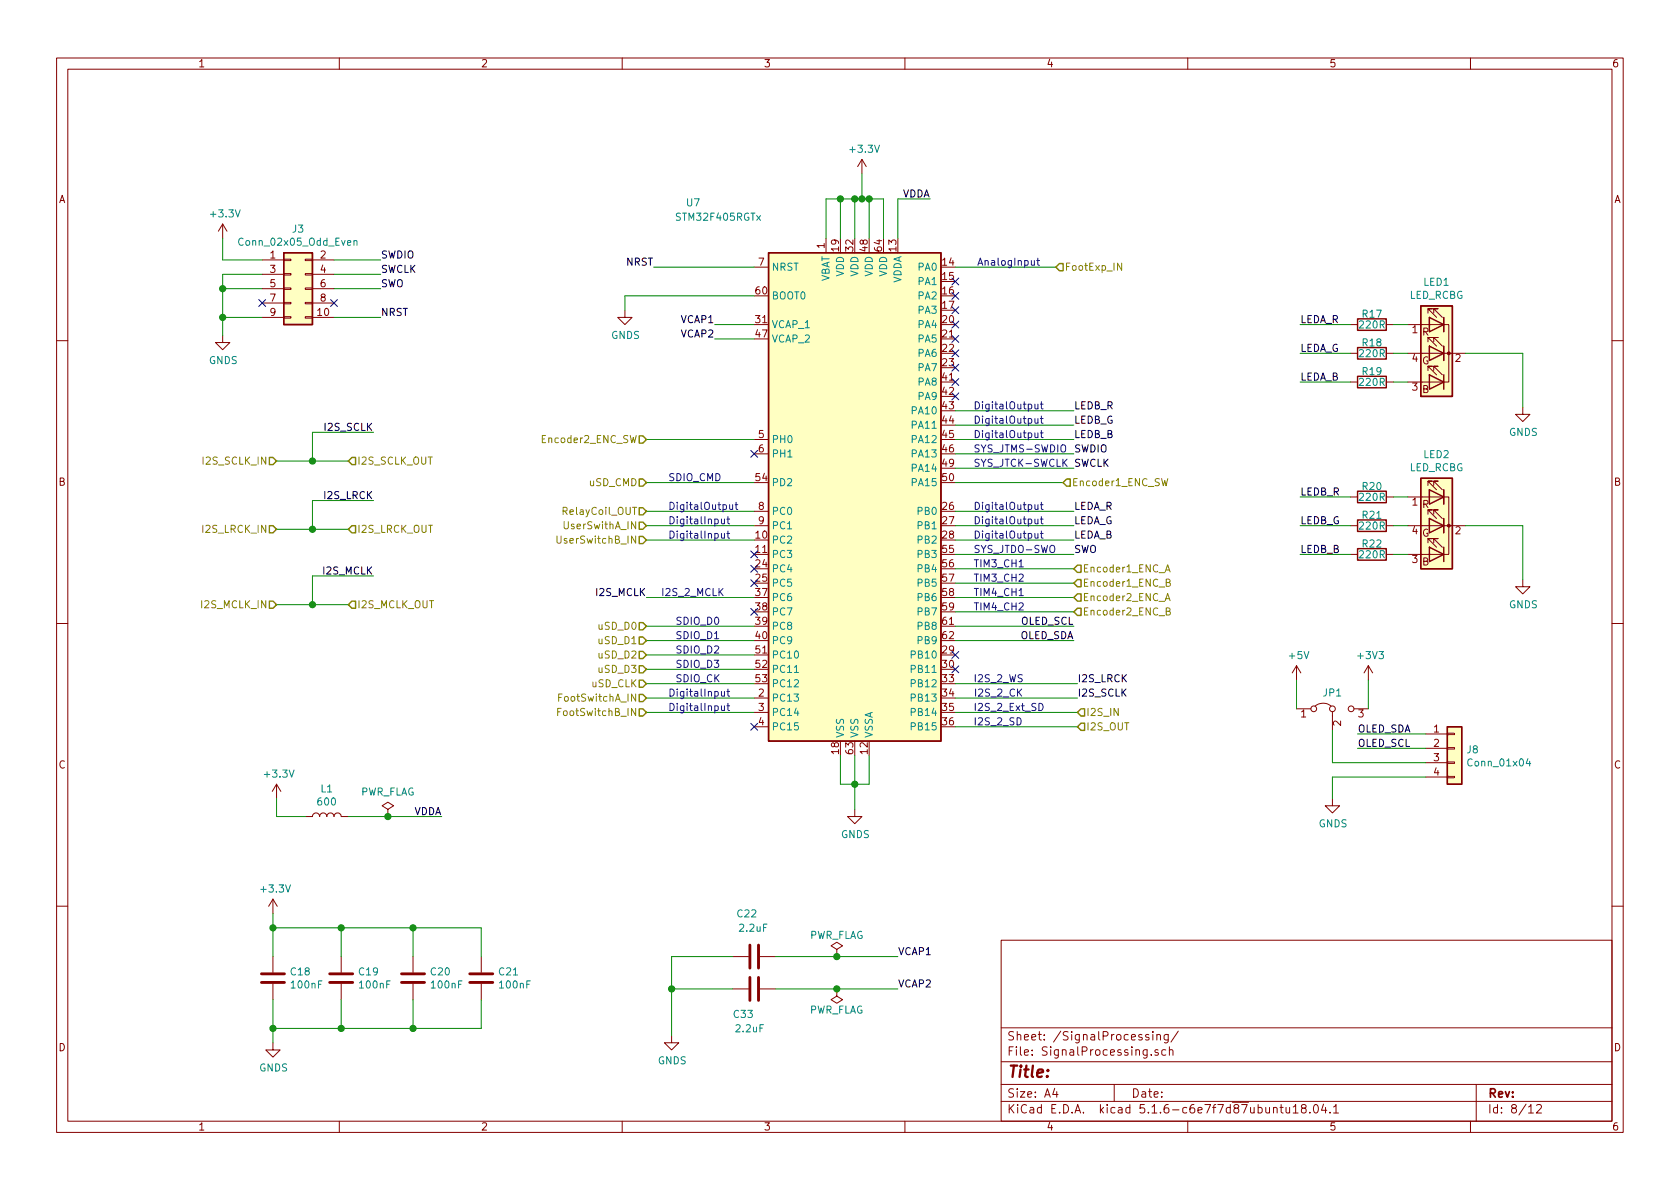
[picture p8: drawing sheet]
<svg xmlns="http://www.w3.org/2000/svg" width="297mm" height="210mm" viewBox="0 0 297 210" stroke-linecap="round" stroke-linejoin="round" font-family="sans-serif">
<g fill="none" stroke="#840000" stroke-width=".18">
<path d="M10 10.3h277v189.9h-277zM12 12.2h273v186.1h-273zM60 10.3v1.9M110 10.3v1.9M160 10.3v1.9M210 10.3v1.9M260 10.3v1.9M39.4 39.6l-.8 1.3M39.4 39.6v2.6M39.4 39.6l.7 1.3M152.4 28.2l-.8 1.3M152.4 28.2v2.5"/>
<path d="M152.4 28.2l.8 1.3M39.4 59.3v1.3h1.2l-1.2 1.2-1.3-1.2h1.3M46.4 46h3.8M46.4 56.1h3.8M46.4 48.5h3.8M46.4 51h3.8M46.4 53.6h3.8M50.2 56h1.2v.3h-1.2zM50.2 53.5h1.2v.2h-1.2zM50.2 48.4h1.2v.2h-1.2zM50.2 45.8h1.2v.3h-1.2zM50.2 50.9h1.2v.3h-1.2z"/>
<path d="M54 56h1.2v.3h-1.2zM54 53.5h1.2v.2h-1.2zM54 48.4h1.2v.2h-1.2zM54 45.8h1.2v.3h-1.2zM54 50.9h1.2v.3h-1.2zM55.2 46h3.9M55.2 56.1h3.9M55.2 48.5h3.9M55.2 51h3.9M55.2 53.6h3.9M110.5 54.9v1.2h1.3l-1.3 1.3-1.3-1.3h1.3M133.3 47.2h2.6"/>
<path d="M146 42.2v2.5M238.8 57.4h1.2M245.1 57.4h1.3M248.9 57.4h7.3v10.2h-1.2M252.5 55.4v-.8h.7h-.7l1.5 1.5M252.7 56.1v2.6zM252.7 56.1h.1M253.5 55.4v-.8h.8h-.8l1.5 1.5M255.3 56.1v2.6M10 60.2h2M133.3 77.7h2.6M238.8 67.6h1.2"/>
<path d="M238.8 62.5h1.2M245.1 67.6h1.3M245.1 62.5h1.3M248.9 67.6h6.4M248.9 62.5h10.2M252.5 65.5v-.7h.7h-.7l1.5 1.5M252.5 60.4v-.7h.7h-.7l1.5 1.5M252.7 61.2v2.5zM252.7 61.2h.1M253.5 65.5v-.7h.8h-.8l1.5 1.5M253.5 60.4v-.7h.8h-.8l1.5 1.5M255.3 61.2v2.5"/>
<path d="M269.2 72v1.3h1.3l-1.3 1.2-1.2-1.2h1.2M285 60.2h2M133.3 93h2.6M133.3 90.4h2.6M133.3 80.3h2.6M238.8 98h1.2M238.8 93h1.2M238.8 87.9h1.2M245.1 98h1.3M245.1 93h1.3M245.1 87.9h1.3M248.9 87.9h7.3v10.1h-1.2"/>
<path d="M248.9 98h6.4M248.9 93h10.2M252.5 96v-.8h.7h-.7l1.5 1.6M252.5 90.9v-.7h.7h-.7l1.5 1.5M252.5 85.8v-.7h.7h-.7l1.5 1.5M252.7 91.7v2.5zM252.7 91.7h.1M252.7 86.6v2.5zM252.7 86.6h.1M253.5 96v-.8h.8h-.8l1.5 1.6M253.5 90.9v-.7h.8h-.8l1.5 1.5M253.5 85.8v-.7h.8h-.8l1.5 1.5"/>
<path d="M255.3 91.7v2.5M255.3 86.6v2.5M10 110.3h2M229.2 117.7l-.7 1.3M229.2 117.7v2.6M229.2 117.7l.8 1.3M241.9 117.7l-.7 1.3M241.9 117.7v2.6M241.9 117.7l.8 1.3M269.2 102.5v1.3h1.3l-1.3 1.2-1.2-1.2h1.2M285 110.3h2M48.9 138.7l-.8 1.2"/>
<path d="M48.9 138.7v2.5M48.9 138.7l.8 1.2M133.3 123.4h2.6M133.3 126h2.6M133.3 128.5h2.6M229.2 125.3h2.6M232.5 124.8a2.26 2.26 0 0 1 2.8 0M235.6 125.9v3.3M239.4 125.3h2.5M252.1 129.8h3.8M252.1 132.3h3.8M252.1 134.9h3.8"/>
<path d="M252.1 137.4h3.8M255.9 137.3h1.3v.2h-1.3zM255.9 134.7h1.3v.3h-1.3zM255.9 129.7h1.3v.2h-1.3zM255.9 132.2h1.3v.3h-1.3zM48.3 159v2.5M48.3 159l-.8 1.3M48.3 159l.7 1.3M54 144.4h1.2a.63 .63 0 0 1 .7-.6 .63 .63 0 0 1 .6 .6 .63 .63 0 0 1 .6-.6 .63 .63 0 0 1 .7 .6 .63 .63 0 0 1 .6-.6 .63 .63 0 0 1 .7 .6 .63 .63 0 0 1 .6-.6 .63 .63 0 0 1 .6 .6h1.3M68.6 143.1l1-.6-1-.6-1 .6 1 .6v1.3M68.6 144.4h.1M151.1 143.1v1.3h1.3l-1.3 1.3-1.2-1.3h1.2"/>
<path d="M235.6 141.2v1.3h1.3l-1.3 1.3-1.3-1.3h1.3M10 160.2h2M48.3 169.2v2.8M48.3 174v2.8M60.3 169.2v2.8M60.3 174v2.8M73 169.2v2.8M73 174v2.8M85.1 169.2v2.8M85.1 174v2.8M129.5 169.2h2.8M129.5 174.9h2.8"/>
<path d="M134.4 169.2h2.8M134.4 174.9h2.8M148 174.9v1.2l1 .7-1 .6-1.1-.6 1.1-.7M148 174.9h.1M148 167.9l1-.6-1-.7-1.1 .7 1.1 .6v1.3M148 169.2h.1M177 166.3h108v32h-108zM285 160.2h2M48.3 184.4v1.3h1.2l-1.2 1.2-1.3-1.2h1.3M60 198.3v1.9M110 198.3v1.9M118.7 183.1v1.3h1.3l-1.3 1.3-1.2-1.3h1.2"/>
<path d="M160 198.3v1.9M177 194.8h108M177 191.8h108M177 187.8h108M177 181.8h108M186.5 192.5l-.4 1h1M186.8 193v1M197 191.8v3M203.1 183a.37 .37 0 0 0-.6 .1l.1 .3 .5 .1 .1 .1-.2 .3-.5-.1M203.6 186.5v.1M203.8 182.4v.2M203.8 182.9v1"/>
<path d="M204.5 183.1l.2-.2 .4 .1 .1 .9M204.5 182.9v1M204.7 185.7l-.3-.1-.2 .2 .1 .2 .4 .2v.3h-.5M206.1 185.7l-.4-.1-.3 .3 .1 .6 .2 .1 .4-.1M206.6 182.9v1.2l-.4 .3-.3-.1M206.6 183l-.5-.1-.3 .3 .1 .6 .2 .1 .5-.1M206.8 185.7l.2-.1 .3 .1 .1 .9M206.8 185.1v1.5M208.3 182.3l-1.3 2M210 198.3v1.9M225.2 196l.2-.2 .3 .1 .1 .9M226.3 195.8h.6"/>
<path d="M226.5 195.3v1.3l.4 .2M227.4 195.8l.1 .9 .3 .1 .2-.1M228 195.8v1M228.7 195.8l.4-.5v1.5M228.7 196.8h.8M230.4 196l-.3-.2v-.3a.48 .48 0 0 1 .8 0l-.1 .4-.7 .2v.4l.3 .3h.3l.2-.3v-.4l-.2-.1M231.6 196.7v.1M232.4 195.4l.2-.1a.8 .8 0 0 1 .5 .8 .8 .8 0 0 1-.5 .7 1 1 0 0 1-.2-1.4zM234 195.2l-.3 1.1h.9M234.4 195.8v1M235.2 196.7v.1M235.8 195.8l.4-.5v1.5"/>
<path d="M235.8 196.8h.9M260 198.3v1.9M261 191.8v6.5M270.3 195.8l.4-.5v1.5M270.3 196.8h.8M271.7 195.5l.2-.2h.4l.2 .5-.9 1h.9"/>
<circle cx="232.3" cy="125.3" r=".51"/>
<circle cx="235.6" cy="125.3" r=".51"/>
<circle cx="238.9" cy="125.3" r=".51"/>
</g>
<g fill="#ffffc2" stroke="#ffffc2" stroke-width=".18">
<path d="M50.2 44.7h5v12.7h-5z"/>
<path d="M251.2 84.6h5.6v16h-5.6z"/>
<path d="M251.2 54.1h5.6v16h-5.6z"/>
<path d="M255.9 128.5h2.5v10.2h-2.5z"/>
<path d="M135.9 44.7h30.5v86.4h-30.5z"/>
</g>
<g fill="none" stroke="#840000" stroke-width=".25">
<path d="M50.2 44.7h5v12.7h-5zM135.9 44.7h30.5v86.4h-30.5zM240 56.4h5.1v2h-5.1zM251.2 54.1h5.6v16h-5.6zM252.7 56.1l2.6 1.3-2.6 1.3zM255.3 56.1v2.6M240 61.5h5.1v2h-5.1zM240 66.5h5.1v2.1h-5.1zM252.7 66.3l2.6 1.3-2.6 1.2zM252.7 61.2l2.6 1.3-2.6 1.2zM255.3 61.2v2.5M255.3 66.3v2.5"/>
<path d="M240 97h5.1v2.1h-5.1zM240 91.9h5.1v2.1h-5.1zM240 86.9h5.1v2h-5.1zM251.2 84.6h5.6v16h-5.6zM252.7 96.8l2.6 1.2-2.6 1.3zM252.7 91.7l2.6 1.3-2.6 1.2zM252.7 86.6l2.6 1.3-2.6 1.2zM255.3 86.6v2.5M255.3 91.7v2.5M255.3 96.8v2.5M255.9 128.5h2.5v10.2h-2.5z"/>
</g>
<path d="M62.6 42.7l.2-.2 .3 .1v.8M62.6 42.5v.9M140.5 118.9h.7M270.2 134.1l-.4 .9h.8M270.5 134.6v.9" fill="none" stroke="#008484" stroke-width=".18"/>
<path d="M46.2 173.7h4.1M46.2 172.2h4.1M58.3 173.7h4.1M58.3 172.2h4.1M71 173.7h4.1M71 172.2h4.1M83.1 173.7h4M83.1 172.2h4M132.6 167.1v4.1M132.6 172.8v4.1M134.1 167.1v4.1M134.1 172.8v4.1" fill="none" stroke="#840000" stroke-width=".51"/>
<g fill="#840000" stroke="#840000" stroke-width=".18">
<circle cx="256.2" cy="93" r=".25"/>
<circle cx="256.2" cy="62.5" r=".25"/>
</g>
<g fill="none" stroke="#008400" stroke-width=".18">
<path d="M148.6 35.2v7M151.1 35.2v7M152.4 30.7v4.5M153.7 35.2v7M164.5 35.2h-5.8v7M39.4 42.2v3.8h7M39.4 56.1h7M39.4 51h7M46.4 48.5h-7v10.8M59.1 46h8.2M59.1 56.1h8.2M59.1 48.5h8.2"/>
<path d="M59.1 51h8.2M115.6 47.2h17.7M126.4 57.4h6.9M126.4 59.9h6.9M133.3 52.3h-22.8v2.6M146 42.2v-7h10.2v7M168.9 47.2h17.8M229.9 57.4h8.9M246.4 57.4h2.5M66 76.4h-10.8v5.1M114.3 77.7h19M168.9 77.7h21"/>
<path d="M168.9 72.6h21M168.9 75.2h21M229.9 62.5h8.9M229.9 67.6h8.9M246.4 62.5h2.5M246.4 67.6h2.5M259.1 62.5h10.1v9.5M48.9 81.5h12.7M48.9 93.6h12.7M66 88.5h-10.8v5.1M114.3 93h19M114.3 90.4h19"/>
<path d="M114.3 85.3h19M114.3 95.5h19M168.9 93h21M168.9 98h21M168.9 90.4h21M168.9 85.3h19.1M168.9 95.5h21M168.9 82.8h21M168.9 80.3h21M229.9 87.9h8.9M229.9 93h8.9M229.9 98h8.9"/>
<path d="M246.4 87.9h2.5M246.4 93h2.5M246.4 98h2.5M259.1 93h10.1v9.5M48.9 106.9h12.7M66 101.8h-10.8v5.1M114.3 113.3h19M114.3 110.7h19M114.3 115.8h19M114.3 118.4h19M114.3 105.7h19M168.9 113.3h21"/>
<path d="M168.9 110.7h21M168.9 100.6h21M168.9 103.1h21M168.9 105.7h21M168.9 108.2h21M114.3 123.4h19M114.3 120.9h19M114.3 126h19M148.6 133.6v5.1h5.1v-5.1M151.1 133.6v9.5M168.9 123.4h21.6M168.9 120.9h21.6"/>
<path d="M168.9 126h21.6M168.9 128.5h21.6M229.2 120.3v5M235.6 129.2v5.7h16.5M240 132.3h12.1M240 129.8h12.1M241.9 120.3v5M252.1 137.4h-16.5v3.8M48.9 141.2v3.2h5.1M61.6 144.4h16.5M48.3 164.1h36.8v5.1M48.3 161.5v7.7"/>
<path d="M48.3 176.8v7.6M60.3 164.1v5.1M60.3 176.8v5.1M73 164.1v5.1M73 176.8v5.1M85.1 176.8v5.1h-36.8M118.7 174.9h10.8M129.5 169.2h-10.8v13.9M137.2 169.2h21.5M137.2 174.9h21.5"/>
</g>
<g fill="none" stroke="#848400" stroke-width=".25">
<path d="M186.7 47.2l.6-.6h.7v1.3h-.7zM113 77.1h.7l.6 .6-.6 .7h-.7zM47.6 80.9h.7l.6 .6-.6 .7h-.7zM47.6 93h.7l.6 .6-.6 .6h-.7zM61.6 81.5l.6-.6h.7v1.3h-.7zM62.2 93h.7v1.2h-.7l-.6-.6zM113 89.8h.7l.6 .6-.6 .7h-.7zM113 92.3h.7l.6 .7-.6 .6h-.7zM113 94.9h.7l.6 .6-.6 .6h-.7zM113 84.7h.7l.6 .6-.6 .7h-.7zM188.6 84.7h.6v1.3h-.6l-.6-.7zM190.5 99.9h.6v1.3h-.6l-.6-.6z"/>
<path d="M47.6 106.3h.7l.6 .6-.6 .7h-.7zM62.2 106.3h.7v1.3h-.7l-.6-.7zM113 117.7h.7l.6 .7-.6 .6h-.7zM113 115.2h.7l.6 .6-.6 .7h-.7zM113 112.6h.7l.6 .7-.6 .6h-.7zM113 110.1h.7l.6 .6-.6 .7h-.7zM190.5 107.6h.6v1.2h-.6l-.6-.6zM190.5 105h.6v1.3h-.6l-.6-.6zM190.5 102.5h.6v1.3h-.6l-.6-.7zM113 125.3h.7l.6 .7-.6 .6h-.7zM113 122.8h.7l.6 .6-.6 .7h-.7zM113 120.3h.7l.6 .6-.6 .6h-.7z"/>
<path d="M191.1 127.9h.7v1.3h-.7l-.6-.7zM191.1 125.3h.7v1.3h-.7l-.6-.6z"/>
</g>
<g fill="none" stroke="#848400" stroke-width=".18">
<path d="M198.3 46.5v1.3l-.7-1.3v1.3M98.5 94.8v1l.2 .3 .4-.1 .1-.2v-1M205.4 84.6l.3 1.3 .2-.9 .3 .9 .3-1.3M206 101.1l.5-1.2 .4 1.2M206 106.2l.5-1.3 .4 1.3M206.1 100.8h.7M206.1 105.9h.7M206.2 108.1l.6-.1 .1-.2-.1-.2-.6-.1v1.3h.5l.2-.2v-.3l-.3-.2M206.2 103h.6l.1-.2-.1-.3-.6-.1v1.3h.5l.2-.1v-.4l-.3-.2M98.6 125.9h.4M99.2 125.3h-.6v1.2M112.4 125.3v1.2l-.7-1.2v1.2"/>
<path d="M112.4 122.7v1.3l-.7-1.3v1.3"/>
</g>
<g fill="none" stroke="#0000c2" stroke-width=".18">
<path d="M182.3 46.1l.1 .8h.3l.2-.1M182.9 46.1v.8M183.3 46.1h.5M183.5 45.6v1.1l.3 .2M183 71.5v.8h.3l.2-.1M183 76.5v.8l.3 .1 .2-.1M183 74v.8h.3l.2-.1M183.5 71.5v.8M183.5 74v.8M183.5 76.5v.9M183.9 71.5h.5M183.9 76.5h.5"/>
<path d="M183.9 74h.5M184.1 71v1.1l.3 .2M184.1 76.1v1.1l.3 .2M184.1 73.6v1.1l.3 .1M187.6 78.8a.45 .45 0 0 1 .8 0 .88 .88 0 0 1-.3 1.1h-.3a1.07 1.07 0 0 1-.2-1.1zM127.6 91.8v.8h.3l.2-.1M127.6 94.3v.8l.3 .1 .2-.2M128.1 91.8v.8M128.1 94.3v.9M128.5 91.8h.5M128.5 94.3h.5M128.7 91.4v1.1l.3 .1"/>
<path d="M128.7 93.9v1.1l.3 .2M129 89.2l.1 .8 .3 .1 .1-.1M129.5 89.2v.9M130 89.2h.5M130.1 88.8v1.1l.4 .2M183 89.2v.8l.3 .1 .2-.1M183 91.8v.8h.3l.2-.1M183 94.3v.8l.3 .1 .2-.2M183.5 89.2v.9M183.5 91.8v.8M183.5 94.3v.9M183.9 89.2h.5"/>
<path d="M183.9 91.8h.5M183.9 94.3h.5M184.1 88.8v1.1l.3 .2M184.1 91.4v1.1l.3 .1M184.1 93.9v1.1l.3 .2M188.1 81.8l.6 .7M188.7 81.2l-.8 .7M180.2 100.2h.7M180.2 105.3h.7M127.6 122.3v.8h.3l.2-.1M127.6 124.8v.8h.3l.2-.1M128.1 122.3v.8"/>
<path d="M128.1 124.8v.8M128.5 122.3h.5M128.5 124.8h.5M128.7 121.8v1.1l.3 .2M128.7 124.4v1.1l.3 .1M183.7 124.4a.64 .64 0 0 1 .7 .6 .64 .64 0 0 1-.7 .6z"/>
</g>
<g fill="#008400" stroke="#008400" stroke-width=".25">
<circle cx="60.3" cy="181.9" r=".51"/>
<circle cx="39.4" cy="56.1" r=".51"/>
<circle cx="55.2" cy="106.9" r=".51"/>
<circle cx="39.4" cy="51" r=".51"/>
<circle cx="148" cy="174.9" r=".51"/>
<circle cx="148" cy="169.2" r=".51"/>
<circle cx="151.1" cy="35.2" r=".51"/>
<circle cx="151.1" cy="138.7" r=".51"/>
<circle cx="68.6" cy="144.4" r=".51"/>
<circle cx="153.7" cy="35.2" r=".51"/>
<circle cx="118.7" cy="174.9" r=".51"/>
<circle cx="55.2" cy="93.6" r=".51"/>
<circle cx="48.3" cy="164.1" r=".51"/>
<circle cx="152.4" cy="35.2" r=".51"/>
<circle cx="48.3" cy="181.9" r=".51"/>
<circle cx="55.2" cy="81.5" r=".51"/>
<circle cx="60.3" cy="164.1" r=".51"/>
<circle cx="73" cy="181.9" r=".51"/>
<circle cx="148.6" cy="35.2" r=".51"/>
<circle cx="73" cy="164.1" r=".51"/>
</g>
<g fill="none" stroke="#000084" stroke-width=".18">
<path d="M45.7 53l1.3 1.2M47 53l-1.3 1.2M58.4 53l1.3 1.2M59.7 53l-1.3 1.2M168.3 51.7l1.2 1.2M168.3 59.3l1.2 1.2M168.3 56.8l1.2 1.2M168.3 54.2l1.2 1.3M168.3 49.2l1.2 1.2M169.5 51.7l-1.2 1.2M169.5 59.3l-1.2 1.2M169.5 56.8l-1.2 1.2"/>
<path d="M169.5 54.2l-1.2 1.3M169.5 49.2l-1.2 1.2M132.7 79.6l1.3 1.3M134 79.6l-1.3 1.3M168.3 61.9l1.2 1.2M168.3 66.9l1.2 1.3M168.3 69.5l1.2 1.2M168.3 64.4l1.2 1.2M169.5 61.9l-1.2 1.2M169.5 64.4l-1.2 1.2M169.5 66.9l-1.2 1.3M169.5 69.5l-1.2 1.2"/>
<path d="M132.7 100l1.3 1.2M132.7 97.4l1.3 1.2M134 97.4l-1.3 1.2M134 100l-1.3 1.2M132.7 102.5l1.3 1.2M132.7 107.6l1.3 1.2M134 102.5l-1.3 1.2M134 107.6l-1.3 1.2M168.3 117.7l1.2 1.3M168.3 115.2l1.2 1.2M169.5 117.7l-1.2 1.3M169.5 115.2l-1.2 1.2"/>
<path d="M132.7 127.9l1.3 1.2M134 127.9l-1.3 1.2"/>
</g>
<text font-size="2.8" fill="#840000" x="178" y="190.5">Title:</text>
<g font-size="2.1" fill="#840000">
<text x="178" y="184">Sheet: /SignalProcessing/</text>
<text x="178" y="186.7">File: SignalProcessing.sch</text>
<text x="178" y="196.9">KiCad E.D.A. kicad 5.1.6-c6e7f7d87ubuntu18.04.1</text>
<text x="178" y="194.1">Size: A4</text>
<text x="200" y="194.1">Date:</text>
<text x="263" y="194.1">Rev:</text>
<text x="263" y="196.9">Id: 8/12</text>
</g>
<g font-size="1.8" fill="#840000">
<text x="35" y="11.9">1</text>
<text x="85" y="11.9">2</text>
<text x="135" y="11.9">3</text>
<text x="185" y="11.9">4</text>
<text x="235" y="11.9">5</text>
<text x="285" y="11.9">6</text>
<text x="10.4" y="35.9">A</text>
<text x="285.4" y="35.9">A</text>
<text x="47.8" y="45.7">1</text>
<text x="56.7" y="45.7">2</text>
<text x="134.1" y="47">7</text>
<text x="145.8" y="43.9" transform="rotate(-90 145.8 43.9)">1</text>
<text x="148.3" y="44.4" transform="rotate(-90 148.3 44.4)">19</text>
<text x="150.9" y="44.4" transform="rotate(-90 150.9 44.4)">32</text>
<text x="153.4" y="44.4" transform="rotate(-90 153.4 44.4)">48</text>
<text x="156" y="44.4" transform="rotate(-90 156 44.4)">64</text>
<text x="158.5" y="44.4" transform="rotate(-90 158.5 44.4)">13</text>
<text x="166.7" y="47">14</text>
<text x="47.8" y="48.3">3</text>
<text x="47.8" y="50.8">5</text>
<text x="47.8" y="53.3">7</text>
<text x="56.7" y="48.3">4</text>
<text x="56.7" y="50.8">6</text>
<text x="56.7" y="53.3">8</text>
<text x="133.7" y="52.1">60</text>
<text x="166.7" y="49.5">15</text>
<text x="166.7" y="52.1">16</text>
<text x="47.8" y="55.9">9</text>
<text x="56.2" y="55.9">10</text>
<text x="133.7" y="57.1">31</text>
<text x="133.7" y="59.7">47</text>
<text x="166.7" y="54.6">17</text>
<text x="166.7" y="57.1">20</text>
<text x="166.7" y="59.7">21</text>
<text x="249.7" y="58.9">1</text>
<text x="251.5" y="59.4">R</text>
<text x="166.7" y="62.2">22</text>
<text x="166.7" y="64.8">23</text>
<text x="249.7" y="64">4</text>
<text x="251.4" y="64.4">G</text>
<text x="257.3" y="64">2</text>
<text x="166.7" y="67.3">41</text>
<text x="166.7" y="69.8">42</text>
<text x="249.7" y="69.1">3</text>
<text x="251.5" y="69.5">B</text>
<text x="134.1" y="77.5">5</text>
<text x="166.7" y="72.4">43</text>
<text x="166.7" y="74.9">44</text>
<text x="166.7" y="77.5">45</text>
<text x="134.1" y="80">6</text>
<text x="166.7" y="80">46</text>
<text x="166.7" y="82.5">49</text>
<text x="10.4" y="85.9">B</text>
<text x="133.7" y="85.1">54</text>
<text x="166.7" y="85.1">50</text>
<text x="249.7" y="89.4">1</text>
<text x="251.5" y="89.8">R</text>
<text x="285.4" y="85.9">B</text>
<text x="133.7" y="95.2">10</text>
<text x="134.1" y="90.2">8</text>
<text x="134.1" y="92.7">9</text>
<text x="166.7" y="90.2">26</text>
<text x="166.7" y="92.7">27</text>
<text x="166.7" y="95.2">28</text>
<text x="249.7" y="94.5">4</text>
<text x="251.4" y="94.9">G</text>
<text x="257.3" y="94.5">2</text>
<text x="133.7" y="97.8">11</text>
<text x="133.7" y="100.3">24</text>
<text x="166.7" y="97.8">55</text>
<text x="166.7" y="100.3">56</text>
<text x="249.7" y="99.6">3</text>
<text x="251.5" y="100">B</text>
<text x="133.7" y="102.9">25</text>
<text x="133.7" y="105.4">37</text>
<text x="133.7" y="107.9">38</text>
<text x="166.7" y="102.9">57</text>
<text x="166.7" y="105.4">58</text>
<text x="166.7" y="107.9">59</text>
<text x="133.7" y="110.5">39</text>
<text x="133.7" y="113">40</text>
<text x="166.7" y="110.5">61</text>
<text x="166.7" y="113">62</text>
<text x="133.7" y="115.6">51</text>
<text x="133.7" y="118.1">52</text>
<text x="166.7" y="115.6">29</text>
<text x="166.7" y="118.1">30</text>
<text x="133.7" y="120.6">53</text>
<text x="134.1" y="123.2">2</text>
<text x="134.1" y="125.7">3</text>
<text x="166.7" y="120.6">33</text>
<text x="166.7" y="123.2">34</text>
<text x="166.7" y="125.7">35</text>
<text x="134.1" y="128.3">4</text>
<text x="166.7" y="128.3">36</text>
<text x="230" y="126.9">1</text>
<text x="237.1" y="128.4" transform="rotate(-90 237.1 128.4)">2</text>
<text x="240.2" y="126.9">3</text>
<text x="253.5" y="129.5">1</text>
<text x="10.4" y="135.9">C</text>
<text x="148.3" y="133.3" transform="rotate(-90 148.3 133.3)">18</text>
<text x="150.9" y="133.3" transform="rotate(-90 150.9 133.3)">63</text>
<text x="153.4" y="133.3" transform="rotate(-90 153.4 133.3)">12</text>
<text x="253.5" y="132.1">2</text>
<text x="253.5" y="134.6">3</text>
<text x="253.5" y="137.2">4</text>
<text x="285.4" y="135.9">C</text>
<text x="10.4" y="185.9">D</text>
<text x="285.4" y="185.9">D</text>
<text x="35" y="199.9">1</text>
<text x="85" y="199.9">2</text>
<text x="135" y="199.9">3</text>
<text x="185" y="199.9">4</text>
<text x="235" y="199.9">5</text>
<text x="285" y="199.9">6</text>
</g>
<g font-size="1.8" fill="#008484">
<text x="150.4" y="27">+3.3V</text>
<text x="37.4" y="38.4">+3.3V</text>
<text x="51.7" y="41.1">J3</text>
<text x="119.8" y="39">STM32F405RGTx</text>
<text x="121.4" y="36.5">U7</text>
<text x="42.6" y="43.5">Conn_02x05_Odd_Even</text>
<text x="136.4" y="47.9">NRST</text>
<text x="162.4" y="47.9">PA0</text>
<text x="136.4" y="53">BOOT0</text>
<text x="146.7" y="50" transform="rotate(-90 146.7 50)">VBAT</text>
<text x="149.2" y="48.9" transform="rotate(-90 149.2 48.9)">VDD</text>
<text x="151.8" y="48.9" transform="rotate(-90 151.8 48.9)">VDD</text>
<text x="154.3" y="48.9" transform="rotate(-90 154.3 48.9)">VDD</text>
<text x="156.8" y="48.9" transform="rotate(-90 156.8 48.9)">VDD</text>
<text x="159.4" y="50.2" transform="rotate(-90 159.4 50.2)">VDDA</text>
<text x="162.4" y="50.4">PA1</text>
<text x="162.4" y="53">PA2</text>
<text x="249.1" y="52.9">LED_RCBG</text>
<text x="251.7" y="50.5">LED1</text>
<text x="108.1" y="59.9">GNDS</text>
<text x="136.4" y="58">VCAP_1</text>
<text x="162.4" y="55.5">PA3</text>
<text x="162.4" y="58">PA4</text>
<text x="240.5" y="58.1">220R</text>
<text x="240.9" y="56.2">R17</text>
<text x="37" y="64.4">GNDS</text>
<text x="136.4" y="60.6">VCAP_2</text>
<text x="162.4" y="60.6">PA5</text>
<text x="162.4" y="63.1">PA6</text>
<text x="162.4" y="65.7">PA7</text>
<text x="240.5" y="63.2">220R</text>
<text x="240.9" y="61.3">R18</text>
<text x="162.4" y="68.2">PA8</text>
<text x="162.4" y="70.7">PA9</text>
<text x="240.5" y="68.2">220R</text>
<text x="240.9" y="66.3">R19</text>
<text x="161.4" y="73.3">PA10</text>
<text x="161.4" y="75.8">PA11</text>
<text x="266.8" y="77.1">GNDS</text>
<text x="136.4" y="78.4">PH0</text>
<text x="136.4" y="80.9">PH1</text>
<text x="161.4" y="78.4">PA12</text>
<text x="161.4" y="80.9">PA13</text>
<text x="161.4" y="83.4">PA14</text>
<text x="249.1" y="83.3">LED_RCBG</text>
<text x="251.7" y="81">LED2</text>
<text x="136.4" y="86">PD2</text>
<text x="161.4" y="86">PA15</text>
<text x="240.5" y="88.6">220R</text>
<text x="240.9" y="86.7">R20</text>
<text x="136.4" y="91.1">PC0</text>
<text x="136.4" y="93.6">PC1</text>
<text x="162.4" y="91.1">PB0</text>
<text x="162.4" y="93.6">PB1</text>
<text x="240.5" y="93.6">220R</text>
<text x="240.9" y="91.7">R21</text>
<text x="136.4" y="96.1">PC2</text>
<text x="136.4" y="98.7">PC3</text>
<text x="136.4" y="101.2">PC4</text>
<text x="162.4" y="96.1">PB2</text>
<text x="162.4" y="98.7">PB3</text>
<text x="162.4" y="101.2">PB4</text>
<text x="240.5" y="98.7">220R</text>
<text x="240.9" y="96.8">R22</text>
<text x="136.4" y="103.8">PC5</text>
<text x="136.4" y="106.3">PC6</text>
<text x="162.4" y="103.8">PB5</text>
<text x="162.4" y="106.3">PB6</text>
<text x="266.8" y="107.6">GNDS</text>
<text x="136.4" y="108.8">PC7</text>
<text x="136.4" y="111.4">PC8</text>
<text x="136.4" y="113.9">PC9</text>
<text x="162.4" y="108.8">PB7</text>
<text x="162.4" y="111.4">PB8</text>
<text x="162.4" y="113.9">PB9</text>
<text x="136.4" y="116.5">PC10</text>
<text x="136.4" y="119">PC11</text>
<text x="161.4" y="116.5">PB10</text>
<text x="161.4" y="119">PB11</text>
<text x="228" y="116.6">+5V</text>
<text x="240.2" y="116.6">+3V3</text>
<text x="136.4" y="121.5">PC12</text>
<text x="136.4" y="124.1">PC13</text>
<text x="161.4" y="121.5">PB12</text>
<text x="161.4" y="124.1">PB13</text>
<text x="234" y="123.2">JP1</text>
<text x="136.4" y="126.6">PC14</text>
<text x="136.4" y="129.2">PC15</text>
<text x="149.2" y="130.6" transform="rotate(-90 149.2 130.6)">VSS</text>
<text x="151.8" y="130.6" transform="rotate(-90 151.8 130.6)">VSS</text>
<text x="154.3" y="130.6" transform="rotate(-90 154.3 130.6)">VSSA</text>
<text x="161.4" y="126.6">PB14</text>
<text x="161.4" y="129.2">PB15</text>
<text x="46.9" y="137.5">+3.3V</text>
<text x="259.4" y="133.2">J8</text>
<text x="259.8" y="135.5">Conn_01x04</text>
<text x="56.3" y="142.4">600</text>
<text x="56.8" y="140.1">L1</text>
<text x="63.6" y="140.7">PWR_FLAG</text>
<text x="148.7" y="148.2">GNDS</text>
<text x="233.2" y="146.3">GNDS</text>
<text x="46.3" y="157.8">+3.3V</text>
<text x="130.4" y="162.2">C22</text>
<text x="130.9" y="164.8">2.2uF</text>
<text x="143" y="166">PWR_FLAG</text>
<text x="51.5" y="172.5">C18</text>
<text x="63.5" y="172.5">C19</text>
<text x="76.2" y="172.5">C20</text>
<text x="88.3" y="172.5">C21</text>
<text x="51.6" y="174.8">100nF</text>
<text x="63.7" y="174.8">100nF</text>
<text x="76.4" y="174.8">100nF</text>
<text x="88.5" y="174.8">100nF</text>
<text x="143" y="179.2">PWR_FLAG</text>
<text x="129.8" y="180">C33</text>
<text x="130.2" y="182.5">2.2uF</text>
<text x="45.8" y="189.5">GNDS</text>
<text x="116.3" y="188.2">GNDS</text>
</g>
<g font-size="1.8">
<text x="159.5" y="34.9">VDDA</text>
<text x="67.3" y="45.7">SWDIO</text>
<text x="110.7" y="47">NRST</text>
<text x="67.3" y="50.8">SWO</text>
<text x="67.3" y="48.3">SWCLK</text>
<text x="67.3" y="55.9">NRST</text>
<text x="120.5" y="57.1">VCAP1</text>
<text x="120.5" y="59.7">VCAP2</text>
<text x="229.9" y="57.1">LEDA_R</text>
<text x="229.9" y="62.2">LEDA_G</text>
<text x="229.9" y="67.3">LEDA_B</text>
<text x="57.6" y="76.2">I2S_SCLK</text>
<text x="189.9" y="74.9">LEDB_G</text>
<text x="189.9" y="72.4">LEDB_R</text>
<text x="189.9" y="77.5">LEDB_B</text>
<text x="189.9" y="80">SWDIO</text>
<text x="189.9" y="82.5">SWCLK</text>
<text x="57.5" y="88.3">I2S_LRCK</text>
<text x="229.9" y="87.6">LEDB_R</text>
<text x="189.9" y="95.2">LEDA_B</text>
<text x="189.9" y="92.7">LEDA_G</text>
<text x="189.9" y="90.2">LEDA_R</text>
<text x="229.9" y="92.7">LEDB_G</text>
<text x="57.3" y="101.6">I2S_MCLK</text>
<text x="189.9" y="97.8">SWO</text>
<text x="229.9" y="97.8">LEDB_B</text>
<text x="105.6" y="105.4">I2S_MCLK</text>
<text x="180.2" y="113">OLED_SDA</text>
<text x="180.4" y="110.5">OLED_SCL</text>
<text x="190.5" y="120.6">I2S_LRCK</text>
<text x="190.5" y="123.2">I2S_SCLK</text>
<text x="240" y="129.5">OLED_SDA</text>
<text x="240" y="132.1">OLED_SCL</text>
<text x="73.1" y="144.1">VDDA</text>
<text x="158.7" y="168.9">VCAP1</text>
<text x="158.7" y="174.6">VCAP2</text>
</g>
<g font-size="1.8" fill="#0000c2">
<text x="172.7" y="47">AnalogInput</text>
<text x="172.1" y="72.4">DigitalOutput</text>
<text x="172.1" y="77.5">DigitalOutput</text>
<text x="172.1" y="74.9">DigitalOutput</text>
<text x="172.1" y="80">SYS_JTMS-SWDIO</text>
<text x="172.1" y="82.5">SYS_JTCK-SWCLK</text>
<text x="118.1" y="85.1">SDIO_CMD</text>
<text x="118.1" y="90.2">DigitalOutput</text>
<text x="118.1" y="92.7">DigitalInput</text>
<text x="118.1" y="95.2">DigitalInput</text>
<text x="172.1" y="90.2">DigitalOutput</text>
<text x="172.1" y="92.7">DigitalOutput</text>
<text x="172.1" y="95.2">DigitalOutput</text>
<text x="172.1" y="100.3">TIM3_CH1</text>
<text x="172.1" y="97.8">SYS_JTDO-SWO</text>
<text x="116.8" y="105.4">I2S_2_MCLK</text>
<text x="172.1" y="102.9">TIM3_CH2</text>
<text x="172.1" y="105.4">TIM4_CH1</text>
<text x="172.1" y="107.9">TIM4_CH2</text>
<text x="119.4" y="113">SDIO_D1</text>
<text x="119.4" y="110.5">SDIO_D0</text>
<text x="119.4" y="118.1">SDIO_D3</text>
<text x="119.4" y="115.6">SDIO_D2</text>
<text x="118.1" y="123.2">DigitalInput</text>
<text x="118.1" y="125.7">DigitalInput</text>
<text x="119.4" y="120.6">SDIO_CK</text>
<text x="172.1" y="120.6">I2S_2_WS</text>
<text x="172.1" y="125.7">I2S_2_Ext_SD</text>
<text x="172.8" y="123.2">I2S_2_CK</text>
<text x="172.1" y="128.3">I2S_2_SD</text>
</g>
<g font-size="1.8" fill="#848400">
<text x="188.2" y="47.9">FootExp_IN</text>
<text x="36.2" y="82.2">I2S_SCLK_IN</text>
<text x="63.1" y="82.2">I2S_SCLK_OUT</text>
<text x="96.2" y="78.4">Encoder2_ENC_SW</text>
<text x="104.2" y="86">uSD_CMD</text>
<text x="189.5" y="86">Encoder1_ENC_SW</text>
<text x="36.1" y="94.2">I2S_LRCK_IN</text>
<text x="63.1" y="94.2">I2S_LRCK_OUT</text>
<text x="100" y="91.1">RelayCoil_OUT</text>
<text x="100.1" y="93.6">UserSwithA_IN</text>
<text x="99.1" y="96.1">UserSwitchB_IN</text>
<text x="191.4" y="101.2">Encoder1_ENC_A</text>
<text x="35.9" y="107.6">I2S_MCLK_IN</text>
<text x="63.1" y="107.6">I2S_MCLK_OUT</text>
<text x="191.4" y="106.3">Encoder2_ENC_A</text>
<text x="191.4" y="103.8">Encoder1_ENC_B</text>
<text x="106" y="113.9">uSD_D1</text>
<text x="106" y="111.4">uSD_D0</text>
<text x="191.4" y="108.8">Encoder2_ENC_B</text>
<text x="106" y="119">uSD_D3</text>
<text x="106" y="116.5">uSD_D2</text>
<text x="99.2" y="124.1">FootSwitchA_IN</text>
<text x="104.6" y="121.5">uSD_CLK</text>
<text x="99.2" y="126.6">FootSwitchB_IN</text>
<text x="192" y="129.2">I2S_OUT</text>
<text x="192" y="126.6">I2S_IN</text>
</g>
</svg>
